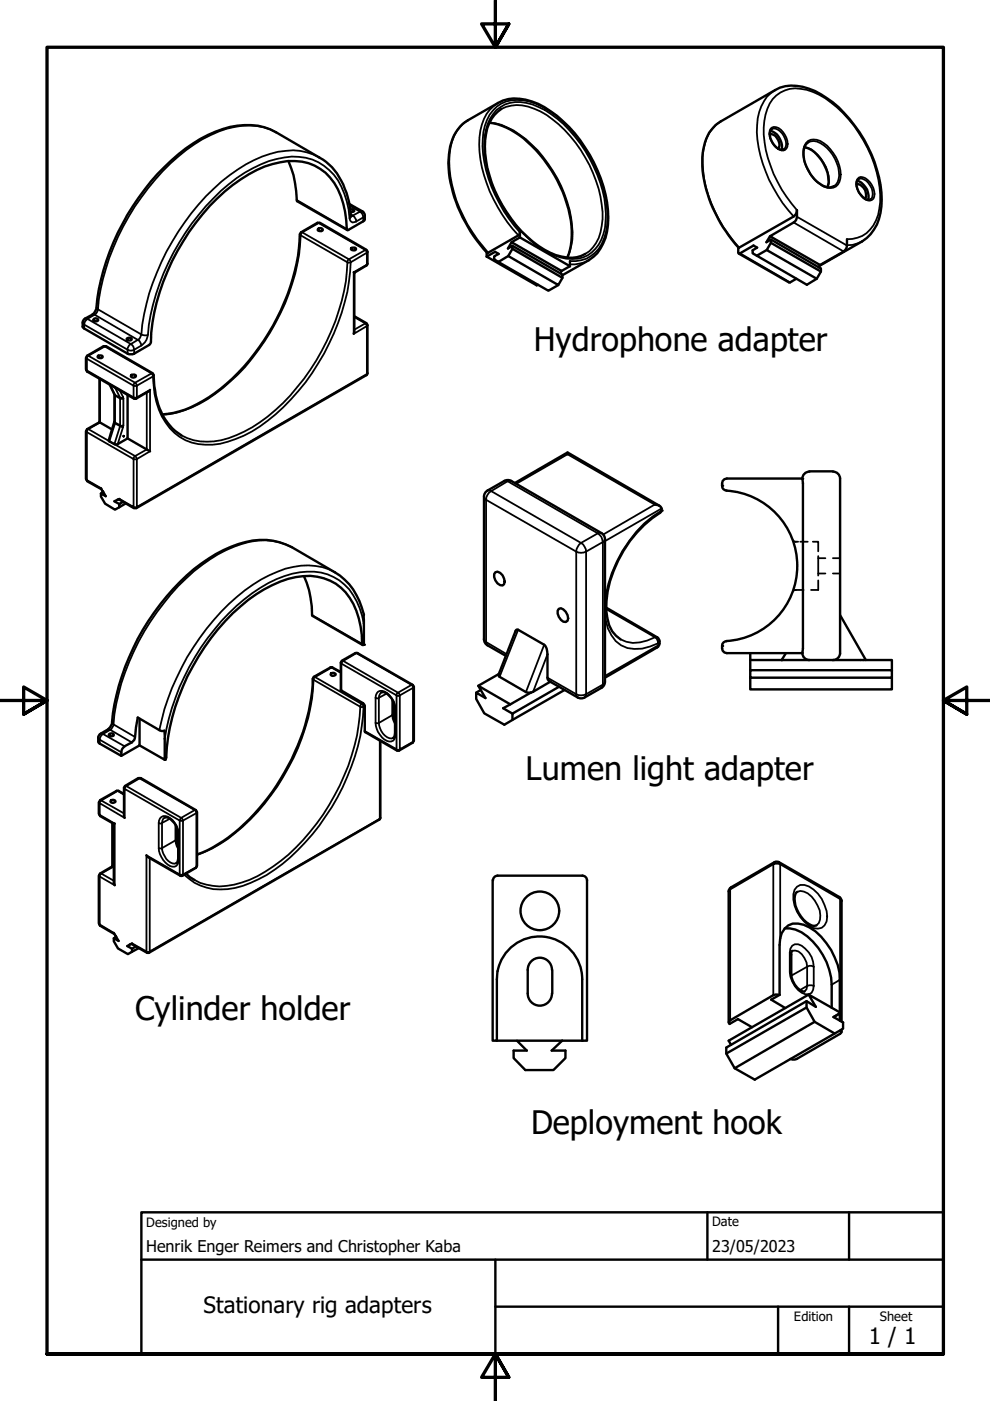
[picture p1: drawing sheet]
<svg xmlns="http://www.w3.org/2000/svg" width="210mm" height="297mm" viewBox="0 0 210 297" stroke-linecap="round" stroke-linejoin="round" font-family="sans-serif">
<!-- layer: Visible (ISO) -->
<g fill="none" stroke="#000" stroke-width=".51">
<path d="M61.2 34.1a24.5 24.5 0 0 1 1.8 8.6l10.6 6.1M103.8 26a15.7 15.7 0 0 1 9 5 28.5 28.5 0 0 1 8.4 17.9l-.2 3.2-.7 2.5M106.3 23.1a7.9 7.9 0 0 0-3.4 6.5 26.6 26.6 0 0 0 6.6 18.2 19 19 0 0 0 9.6 6.6 6.5 6.5 0 0 0 5-.6M163.2 28.4a2.27 2.27 0 0 1 2 2.8l-.2 .3M163.3 27.7a3.4 3.4 0 0 1 2.4 4.1M163.6 27.4a2.19 2.19 0 0 0 .2 2.8l.5 .8 .7 .5a.98 .98 0 0 0 1.2 .2M170.6 31.2a7.5 7.5 0 0 1 4.9 5.4l.1 .7a3.5 3.5 0 0 1-.1 2.4M171.4 30.1a3.8 3.8 0 0 0-.8 4.3 7.9 7.9 0 0 0 4.7 5.3h.7l.8-.2M181.6 39a2.18 2.18 0 0 1 1.8 3.1M181.7 38.3a3.5 3.5 0 0 1 2.3 4.1M182.1 38a2.3 2.3 0 0 0 0 2.8l1.3 1.3a.98 .98 0 0 0 1.1 .2M63.6 49.6a44.4 44.4 0 0 1-9.7 25.4 35.1 35.1 0 0 1-14.7 11.9 17.6 17.6 0 0 1-4.8 1"/>
<path d="M63.9 49.3l-.3 .4M67.3 47.2l-3.5 2.1M67.5 48.5a.61 .61 0 0 1 1 .2 .59 .59 0 0 1-.6 .3 .59 .59 0 0 1-.5-.4zM67.8 47.3h-.5M67.8 47.2l9.9 5.7M74 43.2l3.1 1.8a1.69 1.69 0 0 1 .2 1.7l-3.4 2.1-.4-.1a17.8 17.8 0 0 0-3.5-11.1 10.4 10.4 0 0 0-10.6-3.2 24.7 24.7 0 0 0-11.7 6.2 46.8 46.8 0 0 0-15.8 32.2l-.3 .3-3.2 1.9-1 .1-9.6-5.5-.3-.3a1.52 1.52 0 0 1 .5-1.7l1.6-.9a2.32 2.32 0 0 0 .8-1.5 49.3 49.3 0 0 1 20.6-34.8 20.3 20.3 0 0 1 13.7-3.7l2.6 .7 1.2 .7 9.2 5.3a12.7 12.7 0 0 1 5.8 7.5l.5 1.8 .4 3.2M74.2 44.4a.58 .58 0 0 1 .9 .4l-.8 .1M74.4 52.7l.1-.1a.69 .69 0 0 1 1 .2l-.3 .3h-.3l-.5-.2zM75 57.7l.1 .1M77.7 53l.2 .4M77.9 53.4v2.5M77.9 55.9l-.2 .4-2.6 1.5v12.5l-.1 .5"/>
<path d="M103.2 54.4l10.6 6.1 .2-.1M103.2 53.5v.9M105.7 55.5l10.6 6.1 2.1-1.2M107.8 54.3l10.6 6.1 .9-1.5M108.5 51.4l-.8 1.3 .9-.6v.7l-.8 1.5-2.1 1.2-.9-.5v-.7l.9-.5-.7-.4-1.8 1M108.6 52.1l10.7 6.1v.7l-10.7-6.1M110.2 50.3v-1v.3l-.3 .3-6.5 3.7a30.3 30.3 0 0 1-8.3-19 11.2 11.2 0 0 1 2.9-8.3l1.2-.8 6.4-3.7a8.4 8.4 0 0 1 7.2-.3 23.1 23.1 0 0 1 11.2 9.7 26.8 26.8 0 0 1 4.9 16.5 10.1 10.1 0 0 1-3.1 6.8l-1 .7-5.5 3.1M110.2 50.3l-1.7 1.1 10.6 6.1 1.7-1.1M110.2 50.3l10.6 6.1M119.1 57.5l-.3 .5M120.8 55.4v1M156.5 52.5v1l.2 .3 3.1-1.7 .7 .4-.9 .6v.6l.9 .5"/>
<path d="M156.7 53.8l10.6 6.1h.2l1.3-.8M163.3 50.1l-.8 1.3 .9-.6 10.7 6.1v.7l-.9 1.5-2.1 1.3-10.6-6.2 2.1-1.2M163.4 50.8v.7l10.7 6.1M163.4 51.5l-.8 1.5 10.6 6.1M173.9 56.2l-10.6-6.1 5-2.9a1.4 1.4 0 0 0 .7-1.2v-1.4a1.62 1.62 0 0 1-.7 1.3l-11.6 6.6a23.1 23.1 0 0 1-4.5-6.2 24 24 0 0 1-3.1-14.6 7.9 7.9 0 0 1 3.7-5.9l11.5-6.7a8.3 8.3 0 0 1 7.1-.3 21.1 21.1 0 0 1 9.8 7.9 26.6 26.6 0 0 1 5.7 17 9.2 9.2 0 0 1-4.1 7.5l-9.1 5.2M173.9 56.2l-.3 .5M179.6 50.7a2.45 2.45 0 0 1-.7 2.6l-5 2.9M18.2 75.9v2.4M18.3 78.4l.2 .4M18.5 78.8l9.9 5.7M18.5 75.4l-.2 .4M20 67.5a.57 .57 0 0 1 .8 .4 .56 .56 0 0 1-.5 .2 .56 .56 0 0 1-.5-.4z"/>
<path d="M20.7 75.6l.1-.2a.76 .76 0 0 1 1 .2 .59 .59 0 0 1-.6 .3 .59 .59 0 0 1-.5-.3zM22 73.4l-3.5 2M22.4 73.5h-.4M22.5 73.4l9.8 5.7M26.9 71.8a.71 .71 0 0 1 1 .1 .6 .6 0 0 1-.5 .3 .6 .6 0 0 1-.5-.4zM27.9 79.5a.69 .69 0 0 1 .9 .2 .57 .57 0 0 1-.5 .4 .57 .57 0 0 1-.6-.4zM32.3 79.2l.2 .1a26.4 26.4 0 0 0 1.7 8.1 11 11 0 0 0 4.3 4.9M75.1 67l2.6 1.5M77.7 68.6l.2 .4v10.1M77.9 79.1l-.2 .5-48.8 28.1M18.2 91.4v10.2M18.5 91l-.2 .4"/>
<path d="M21.1 80.2v9.3l-2.6 1.5M21.1 89.5l2.6 1.5M23.2 81.5l1.1 2.1v5.8l-1.2 4.1 1.3 .7h.6l2.1-1.3v-9.2M26.2 92.4h.1M26.2 92.4v.1M27.1 92.9l4.7 2.8M31.8 82.7l-2.9 1.8h-.5M120.3 95.9v.4M171.6 99.9h5M171.6 100a1.49 1.49 0 0 0-1.5 1.5M176.6 100a1.49 1.49 0 0 1 1.5 1.5M18.3 101.6l.2 .4"/>
<path d="M18.5 102l3 1.7M21.4 103.5l1 1.7-1-.6v.7l.9 1.5 2.1 1.3 .9-.5v-.7l.8-.5M21.9 104.3l-.5 .3M25.1 105.8l3.3 1.9M25.3 105.8l-1 .5 1 .6M26.7 106.7l-1.4 .9M28.4 107.7h.5M109.2 102.4l11.1-6.5 19.5 11.3M128.3 114.3a1.49 1.49 0 0 0-.8-1.3l-19.1-11a1.49 1.49 0 0 0-1.5 0l-3.5 2a1.49 1.49 0 0 0-.8 1.3v30.3a1.49 1.49 0 0 0 .8 1.2l3.9 2.3M128.3 114.3v30.2M138.8 107l.8 .1 .5 .3a.88 .88 0 0 1-.2 1.4 25.4 25.4 0 0 0-11.4 20.5 7.4 7.4 0 0 0 3.1 6.3M154 104a16 16 0 0 1 15 16 16 16 0 0 1-15 15.9"/>
<path d="M170.1 101.5h-16a1.3 1.3 0 0 0-1 1.2 1.3 1.3 0 0 0 1 1.3M170.1 101.5l.1 1v35l-.1 1h-16a1.3 1.3 0 0 1-1-1.3 1.3 1.3 0 0 1 1-1.3M178.1 101.5v37M64.5 122.2a22.5 22.5 0 0 1 1.7 8.3l10.7 6.3M75.3 138.5l-2.8 1.6M75.8 138.5l11.7 6.7M75.8 138.5h-.4M105 121.3a1.52 1.52 0 0 1 1.9 1.4l.1 .6-.1 .6-.3 .2a2.01 2.01 0 0 1-1.8-2.4zM118.5 129.1l.4-.1a2.26 2.26 0 0 1 1.4 2.6l-.3 .3a2.03 2.03 0 0 1-1.8-2.4zM128.5 128.8l10.8 6.3M139.3 137.3l-11 6.4M139.3 135.1l.5 .6v.7"/>
<path d="M139.8 136.4l-.1 .5-.4 .4M159.1 138.5v1.4h6.6l.9-1.4M159.1 139.9v2.2M165.7 139.9h23.4v2.2M170.1 138.4a1.49 1.49 0 0 0 1.5 1.5M178.1 138.4a1.49 1.49 0 0 1-1.5 1.5M178.1 130.4l5.5 9.5M20.8 156.4l.1 1.1 4.8 2.8M21.3 155.6l-.3 .3-.2 .5M21.3 155.6l1.6-.9a2.32 2.32 0 0 0 .8-1.6 49.3 49.3 0 0 1 19-33.6 24.2 24.2 0 0 1 12.4-5 13.2 13.2 0 0 1 6.7 1.5l9.2 5.3a13.4 13.4 0 0 1 6.1 9.2l.1 6.2h-.4a17.9 17.9 0 0 0-3.5-11.1 10.9 10.9 0 0 0-10.6-3.2 27.8 27.8 0 0 0-13.4 7.6 47 47 0 0 0-14.1 30.7l-.3 .4M23.2 155.6l.7-.1 .2 .3a.68 .68 0 0 1-1 .1zM29.6 152.4v5.6l-3.9 2.3a2.01 2.01 0 0 1 .7-2.1l1.5-.8a1.41 1.41 0 0 0 .7-1.1l.6-4.2 4.8 2.8h.9v6.2l-5.3-3.1"/>
<path d="M66.3 143.9a42.3 42.3 0 0 1-6.8 21.2 40.3 40.3 0 0 1-15.5 15.2l-2.2 .9M66.6 143.5l-.2 .4M70.2 142.7a.76 .76 0 0 1 1 .2 .57 .57 0 0 1-.6 .4 .57 .57 0 0 1-.5-.4zM72.3 142.5l-2.1-1-3.7 2M72.5 140.1l-.2 .4v5.9l4.7 2.7 .3 .4v5.7l6.8 3.9M80.6 157.1v16.3l-.1 .3-48.9 28.3h-.4M80.8 146.8a2 2 0 0 1 2 1l.6 1 .4 1.4v5.3l-.2 .6-.2 .3M83.3 148.6v3.2l.5 1.2M87.5 145.2l.2 .4M87.5 157.5l-2.8 1.6h-.5M87.7 157.1l-.2 .4M87.8 145.6v11.4"/>
<path d="M101.4 145.4l6.8 3.9M101.9 146.3l-.9 .6M105.7 142.9l-4.3 2.5 1.5 2.6-1.9-1.1v1.3l1.7 3 4.2 2.5 12.8-7.4M112.5 146.9l-5.8 3.3 1.9 1.1M112.5 146.9l-1-.2-5.6-3.2-.2-.2v-.3l3.6-9.2 .3-.3 5.8 3.2a2.53 2.53 0 0 1 .7 2v5.4l.3 .3 6.1 3.5a1.49 1.49 0 0 0 1.5 0M116.7 144.5l-4.2 2.4M118.6 145.6l-10 5.7v1.3M127.5 145.8l-3.5 2.1M128.3 144.5a1.49 1.49 0 0 1-.8 1.3M159.1 143.7v2.5h30v-4.1h-30v1.6h30M21 170.1v2.5M21 172.5l.3 .5"/>
<path d="M21.2 173l2.9 1.7v12.5l.2 .5M21.3 169.7l-.3 .4M23.6 169.7a.68 .68 0 0 1 .9 .2 .59 .59 0 0 1-.5 .3 .59 .59 0 0 1-.6-.4zM23.8 174.5v9.2l-2.6 1.5M24.3 174.6l-.2 .1M25.1 167.7l1.2 .6M25.2 167.7h-.5l-3.5 2M26.5 166.7l-.2 .4v6.1l.1 .2M29.3 165l-2.8 1.6M29.8 165l11.7 6.8 .2 .4M29.9 165h-.5M34.9 173.3a1.98 1.98 0 0 1 1.9 1.1l.7 1 .3 1.4v5.2l-.1 .7-.3 .3"/>
<path d="M37.3 175.2v2.8l.5 1.6M41.8 172.1v11.5M21 185.7v10.1M21 195.9l.3 .4M21.2 196.3l3.1 1.7M21.3 185.2l-.3 .4M23.8 183.7l.3 .2M24.1 197.8l1 1.7-1-.6v.7l.9 1.5 2.1 1.2 .9-.5v-.6l-1-.6 1-.6M24.6 198.6l-.5 .3M31.1 181.3l.3 .4 7 4 3.1-1.7 .2-.4M39.4 185.2l.9 .8 .9 .5M104.5 186.6v34h.8v-13l.2-1.7"/>
<path d="M123.5 185.7a.98 .98 0 0 1 1 .9v34h-1.1v-13a9 9 0 0 0-8.1-9 9 9 0 0 0-9.8 7.3M123.5 185.7h-18a.98 .98 0 0 0-1 .9M154.5 189l.1-.5 .4-.4 9.2-5.3 .5-.1 .5 .1 12.7 7.4 .4 .3 .1 .5M154.5 189v27.7M166.4 196.8a7 7 0 0 1 5.9 2.8 14 14 0 0 1 4 9.2v4.9M169 189.1a1.87 1.87 0 0 0-.5 2.1 6.4 6.4 0 0 0 4 5.1l.6-.1M178.4 191v25.6M27.9 200.1l3.2 1.9M28.8 200.6l-.8 .6M29.4 201l-1.4 .8M111.9 205.6a2.57 2.57 0 0 1 2.6-2.5 2.57 2.57 0 0 1 2.5 2.5M111.9 205.7v4.9"/>
<path d="M111.9 210.6a2.57 2.57 0 0 0 2.6 2.6 2.57 2.57 0 0 0 2.5-2.6M117.1 205.7v4.9M154.6 216.6l9.4-5.6 .4-.1h.9l-1.8 1 3 1.8-7.1 4.1-2.9-1.7-1.8 1-.2-.3zM159.4 217.8l-4.9 2.8 .5 .9M165.3 210.9v-10.6a4.2 4.2 0 0 1 2.8-4.5 8.3 8.3 0 0 1 7.1 4.1 13.8 13.8 0 0 1 2.9 7.9v6.9M168 201.6l-.2 .4v4.5a3.8 3.8 0 0 0 2.8 3.7M171 212.3v1.3M171.4 210.9l-4.9 2.8M172.7 216.6l4.3 2.5M178.1 214.9v1.5M178.2 218.4l.2 .5-.3 .3-9.2 5.3-.4 .1-.9-.1M178.2 214.7l-1.4 .9"/>
<path d="M178.4 218.3v.5M105.3 220.6h4.3M109.6 220.6h9.6l-2.2 2.1h2.9v1.6l-2.6 2.6h-5.9l-2.5-2.6v-1.6h2.8zM119.2 220.6h4.2M154 222.1l17-9.8 2 1.2-1.6-2.6 6.8 3.8-1.5 .9 2.1 1.2v1.3l-18.8 10.8-4.2-2.4-1.8-3.1zM154 223.4l17-9.8 1.7 3-16.9 9.9"/>
<circle cx="114.5" cy="193.1" r="4.1"/>
</g>
<!-- layer: Visible Narrow (ISO) -->
<g fill="none" stroke="#000" stroke-width=".38">
<path d="M164.3 19.1a8.6 8.6 0 0 0-3.8 7.4 27.6 27.6 0 0 0 6.6 18l1.2 1.4M58.5 28.1a13.3 13.3 0 0 0-10.4-.8 35.1 35.1 0 0 0-16.7 12.6 49.7 49.7 0 0 0-10.6 25.7l-.4-.4M67.7 33.4a12.2 12.2 0 0 0-8.8-1.2 29 29 0 0 0-13.6 7.8 51.2 51.2 0 0 0-15.5 31.2l-.3 .7-.3 .2M99.2 25.5a8.6 8.6 0 0 0-3.9 7.3 28.1 28.1 0 0 0 7.1 19.4l1.1 1.4M103.8 26a15.4 15.4 0 0 1 8.9 4.7 27.2 27.2 0 0 1 8.6 20.1l-.5 2.7-.5 1.1M105.2 23.4a7.4 7.4 0 0 1 7.7-1.3 22.9 22.9 0 0 1 11.2 9.9 26.1 26.1 0 0 1 4.3 14.8 8 8 0 0 1-4.8 7.8 10.1 10.1 0 0 1-8.7-1.8 29.1 29.1 0 0 1-12.2-20.8 11.3 11.3 0 0 1 2.5-8.6zM105.6 21.8a7.9 7.9 0 0 0-3.7 5.9 25.1 25.1 0 0 0 3.6 16.2 28.6 28.6 0 0 0 4.4 6M106.3 23.1a7.9 7.9 0 0 1 6.9-.1 23.2 23.2 0 0 1 10.9 10.4 24.9 24.9 0 0 1 3.7 13.1 9.2 9.2 0 0 1-2.8 6.8l-.9 .5M152.8 25.8a8.1 8.1 0 0 0-3.6 5.9 24.8 24.8 0 0 0 4.2 16.4l3.3 4.4M163.4 27.3a1.78 1.78 0 0 1 2.7 .8 3.2 3.2 0 0 1 .7 3.4 1.13 1.13 0 0 1-1.7 .2 3.7 3.7 0 0 1-1.7-4.4zM163.6 27.4a2.25 2.25 0 0 1 2.6 1.4 2.2 2.2 0 0 1 0 2.9M170.6 31.2a7.1 7.1 0 0 1 4.5 4.2 5.9 5.9 0 0 1 .4 4.3"/>
<path d="M170.9 30.3a2.65 2.65 0 0 1 3.7 0 8 8 0 0 1 3.4 8.2 2.27 2.27 0 0 1-3.4 1 8.5 8.5 0 0 1-4.2-7.9zM171.4 30.1a3.5 3.5 0 0 1 3.9 1.3 7.9 7.9 0 0 1 2.5 6.6l-.6 1.2-.4 .3M181.8 38a1.13 1.13 0 0 1 1.7-.2 3.7 3.7 0 0 1 1.7 4.3 1.78 1.78 0 0 1-2.7-.7 3.2 3.2 0 0 1-.7-3.4zM182.1 38a2.22 2.22 0 0 1 2.4 1.4 2.97 2.97 0 0 1 .3 2.6l-.3 .3M62.9 42.4l10.6 6.2M63.6 49.6l.2 .3a45.9 45.9 0 0 1-13.4 29.5 27.7 27.7 0 0 1-14.5 8.4l-1.4 .1M63.8 49.3h.3M64.1 49.3l-.3 .6 9.9 5.7v-.2l.3-.4M64.1 49.3l3.5-2 9.9 5.7-3.5 2M64.1 49.3l9.9 5.7M67.3 47.2h.5M74 55l.4 .6"/>
<path d="M74.1 46.3a16.9 16.9 0 0 0-3.3-9.2 10.8 10.8 0 0 0-10.5-3.7 26.7 26.7 0 0 0-13.5 7.1 50.3 50.3 0 0 0-15.2 28.4l-.2 2.1-.3 .1-.8-.1-9.5-5.4-.1 .3a1 1 0 0 1-1.1 .8M74.1 43.6l2.2 1.3M74.4 55.6l3.4-2v2.5M74.4 55.6a45.2 45.2 0 0 1-8.2 23.5 40.2 40.2 0 0 1-14.5 13.3 15.4 15.4 0 0 1-11.1 1.4 11.6 11.6 0 0 1-7.5-8.6l-.3-1.7-.4-3.7M74.4 55.6h-.7a44.9 44.9 0 0 1-10.7 26.5 31.1 31.1 0 0 1-16.1 11.2 11.8 11.8 0 0 1-8.4-1M74.4 45.5l.4 .2M74.4 45.8v.3l-.3 .2a.86 .86 0 0 0 .5 .8 .86 .86 0 0 0 .9-.1M74.8 45.7l-.4 .1M74.8 45.7a1.63 1.63 0 0 1 .7 1.3M76.3 44.9a1.4 1.4 0 0 1 .7 1.2M76.3 44.9l-1.5 .8M76.8 44.8l-.5 .1"/>
<path d="M77 46.1l-1.5 .9M77 46.1v.8M77.3 45.7l-.3 .4M77.7 52.9l-.2 .1 .3 .6 .1-.2M77.8 56.1l-2.8 1.6v13.1l2.8-1.7M77.8 56.1l-.1 .2M77.9 55.9l-.1 .2M110.2 49.3a30.5 30.5 0 0 1-7.9-18.3 10.8 10.8 0 0 1 2.3-7.6 6.6 6.6 0 0 1 6.3-2.1 16.7 16.7 0 0 1 9.3 5.4 29.2 29.2 0 0 1 8.6 19.6 10 10 0 0 1-2.6 7.3 6.3 6.3 0 0 1-5.4 1.8M124.8 55.2a7.9 7.9 0 0 1-4 .9M156.9 53.7l10.6 6.2M168.3 47.2l10.6 6.1M169 44.6a26.6 26.6 0 0 1-7.1-17.6 9.4 9.4 0 0 1 2.7-6.8 6.7 6.7 0 0 1 6.4-1.2 21.1 21.1 0 0 1 11.1 9.2 25.6 25.6 0 0 1 4.5 14.6 8.5 8.5 0 0 1-3.8 7.2l-2.1 .7h-1.1"/>
<path d="M169 46l10.6 6.1M182.8 51.2l-2.1 .7-1.1 .1M17.8 69.6v-.8l9.3 5.4M18 67.5l.5 .1M18.2 75.9l.2 .2M18.2 78.3l.2 .2M18.4 78.5l.1 .3M18.4 76.1v2.4M18.4 76.1l9.9 5.7M18.4 78.5l9.9 5.8M18.5 75.4h.2l-.3 .4v.3M18.5 67.6a1.4 1.4 0 0 0-.7 1.2l-.3-.4"/>
<path d="M18.5 67.6l1.6-.9 9.1 5.4M18.5 67.6l9.2 5.3M22 73.4l.2 .1M22.2 73.5l-3.5 1.9 9.9 5.7 3.5-1.9M22.2 73.5l9.9 5.7M22.5 73.4l-.3 .1M27.1 74.2a1.38 1.38 0 0 0 1.3 0M27.1 74.2v.8M27.7 72.9a1.4 1.4 0 0 0-.6 1.3M27.7 72.9a1.4 1.4 0 0 1 .7 1.3M28.4 74.2v.8M29.2 72.1l-1.5 .8"/>
<path d="M30 73.3l-1.6 .9M31.4 71a3.1 3.1 0 0 1-1.4 2.3l-.5-1.1-.3-.1M32.1 79.2l.3 .6M32.3 79.1l-.2 .1M32.4 79.8l-3.4 2M32.6 79.6l-.2 .2M75.1 67.2l2.4 1.4M77.5 68.6l.3 .5M77.5 68.6l-2.4 1.3M77.7 68.5l-.2 .1M77.8 69.1v10.2l-48.8 28.2v-10.2M77.9 79.1l-.2 .5"/>
<path d="M77.9 68.9l-.1 .2M18.2 91.4l.2 .2M18.4 91.6v10.2l3 1.7M18.4 91.6l9.9 5.7M18.5 91h.2l-.3 .4v.2M21.2 80.4v9.2l-2.5 1.4 9.9 5.7 2.5-1.4v-12.1M23.3 81.6l1.1 2.1 1.1 .6M24.2 89.6l.2 .2M24.3 89.4l1.4 .9 .5-.1M24.3 83.7l.1 .2M24.3 83.6l.1 .3M24.4 83.9l1.1 .6h.7"/>
<path d="M24.4 83.9v5.9M24.4 89.8l1.1 .5M24.4 89.8l-1.2 3.8M24.4 82.2l1.1 2.1M25.4 82.8l.7 1.4M25.5 90.3l.6 .2M25.5 84.3v6M25.5 90.3l-1.2 3.9M26.1 84.2l-.6 .1M26.1 84.2l.1 .3M26.1 90.5l-1.1 3.7M26.2 90.2l-.1 .3"/>
<path d="M26.2 84.5v5.7M28.3 97.3v10.2l-3-1.7M28.3 81.8h.7M28.3 81.8v-.3l.3-.4 .4 .7M28.3 84.3l.1 .2M28.3 97.3v-.2l.3-.4 .4 .6M28.3 84.3h.7M28.3 97.3h.7M28.3 81.8v2.5M29 84.3l-.1 .2M29 81.8v2.5M29 84.3l2.8-1.6v13l-2.8 1.6"/>
<path d="M18.2 101.6l.3 .4M28.4 107.7l-.1-.2h.7l-.1 .2M61.8 116a13.8 13.8 0 0 0-12.1-.1 38 38 0 0 0-16.4 13.9 49.1 49.1 0 0 0-9.2 23.8l4.5 2.7M102.6 105.3l.5 .7M103.1 106l19.1 11v30.2M103.1 106v30.1l4.3 2.6M103.4 104l.3-.1 .4 .2M104.1 104.1a2.23 2.23 0 0 0-1 1.9M104.1 104.1l19.1 11 3.5-2M106.9 102h.7M107.6 102l-3.5 2.1M107.6 102l19.1 11.1"/>
<path d="M108.4 102h-.8M109.4 102.6l10.9-6.3 18.5 10.7-10.9 6.3M122.8 115.4l.4-.3a2.49 2.49 0 0 1 1.1 1.9 2.29 2.29 0 0 1-2.1 0v-.6zM124.3 117l3.5-2.1v30.2M124.3 117v30.2l3.5-2.1M126.7 113.1a2.23 2.23 0 0 1 1.1 1.8l.3-.2 .2-.4M127.5 113l-.8 .1M140.3 108.3a25.3 25.3 0 0 0-10.6 13.2l-.7 2.3-.5 2.3-.2 2.2M140.3 107.8l-12 6.9M66.2 130.4l10.6 6.1M71 121.3a13.8 13.8 0 0 0-12.1-.1 36.4 36.4 0 0 0-15.1 12.1 52.6 52.6 0 0 0-10 21.5M75.3 138.5h.5"/>
<path d="M77.2 132.3a13.1 13.1 0 0 0-6.5-9.9 12.9 12.9 0 0 0-10.4-.2 34.2 34.2 0 0 0-14.8 11.3 49.5 49.5 0 0 0-10.6 23.1M102.6 135.6l.8 1.2M109.9 133.5l-4 10M115.4 136.7l-3.9 10M116.1 138.7l-3.1 8M128.3 129.7a8.4 8.4 0 0 0 3.4 7.1 7.5 7.5 0 0 0 6.1 .3l1.8-.7-.3-1-.4-.3M128.5 129.1l10.4 6M138.9 135.1a7.9 7.9 0 0 1-7.3 .5M138.9 135.1h.4M139.8 135.9l-.2 .5v.4l-11.3 6.5M139.8 136.4l-.5 .9M20.8 156.4l.3 .4"/>
<path d="M21.1 156.8v.9M21.1 156.8l4.6 2.7M21.3 155.6h.5M21.8 155.6a1.4 1.4 0 0 0-.7 1.2M21.8 155.6l4.6 2.6M22.9 154.7h.5M23.4 154.7l-1.6 .9M23.4 154.7l4.5 2.7M23.7 153.1l.4 .5-.1 .3-.6 .8M66.3 143.9l.2 .2M66.5 144.1a45.5 45.5 0 0 1-13.4 29.6 29.7 29.7 0 0 1-11.3 7.6M66.5 144.1l9.9 5.7"/>
<path d="M66.5 143.5l.3 .1-.3 .3v.2M70 141.5h.5M72.3 142.7l-2-1.2-3.5 2.1 9.9 5.7M72.4 146.4v-5.7l11.7 6.7v11.5l-6.8-3.9M72.5 140.1h.3l-.4 .6-.1-.2M72.8 140.1l2.8-1.6 11.6 6.7-2.8 1.7zM76.4 149.8h.7M76.4 149.8a44.8 44.8 0 0 1-10.7 26.6 35 35 0 0 1-12.8 10.1 14.5 14.5 0 0 1-10.5 .7l-1.2-.7M76.7 149.3l.4 .5M76.7 149.3l-.3 .3v.2M77 149.1l-.3 .2M77.1 149.8a44.1 44.1 0 0 1-8.1 23.3 40.2 40.2 0 0 1-14.2 13.3 14.5 14.5 0 0 1-12.3 1.4l-1.2-.6-2.2-1.7"/>
<path d="M77.3 149.7l-.2 .1M79.6 153.3h.7M79.6 147.9l.3 .2 .4-.2M79.6 147.9a1.25 1.25 0 0 1 .5-1.2 1.25 1.25 0 0 1 1.4-.1 4.7 4.7 0 0 1 2.4 3.8l-.1-.2M79.6 153.3a4.4 4.4 0 0 0 2.9 3.9 1.22 1.22 0 0 0 1.4-1.4M79.6 147.9v5.4M80.3 153.3a3.4 3.4 0 0 0 2.7 3.3l.4-.2M80.3 147.9v5.4M80.5 157v16.6l-48.8 28.1v-19.8M80.8 146.8l-.4 .7-.1 .4M82 147.1l-1.7 .8M83.2 151.6v.7l.6 1.2"/>
<path d="M83.2 148.4v3.2M83.2 151.6l-2.9 1.7M83.3 151.4l-.1 .2M83.8 155.5l.1 .3M83.9 150.4v5.4M84.1 159.1v-.2l.2 .1 .5-.1-.2 .2M84.2 147l.2-.1 .2 .1 .2 .4-.3 .2-.4-.2zM84.8 147.4l2.8-1.6v11.5l-2.8 1.6zM87.5 145.2h-.3l.4 .4v.2M87.8 145.6l-.2 .2M87.8 157l-.3 .5M116.1 143.7l6.1 3.5"/>
<path d="M122.2 147.2l.3 .7M122.2 147.2a2.29 2.29 0 0 0 2.1 0l-.3 .7M127.8 145.1l-.3 .7M128.3 144.5l-.5 .6M21 172.6l.1 .2M21.1 172.8l.1 .2M21.1 172.8v-2.5l5.3 3.1v-6.2l11.7 6.8v11.4l-7-4.1v20.4l-3.1-1.7M21.1 172.8l3.2 1.8v13.1l-3.2-1.8M21.2 169.7h.3l-.4 .6-.1-.2M23.9 174.5v9.3l-2.4 1.4 2.6 1.5M24.7 167.7h.4M26.3 168.5l-1.3-.8-3.5 2 4.8 2.8"/>
<path d="M26.5 166.6l.3 .1-.4 .5-.1-.1M26.8 166.7l2.8-1.7 11.7 6.8-2.9 1.6zM29.3 165h.5M33.7 179.8a4.4 4.4 0 0 0 2.9 4 1.22 1.22 0 0 0 1.3-1.6M33.7 174.5a1.36 1.36 0 0 1 .8-1.4 1.36 1.36 0 0 1 1.6 .4 4.4 4.4 0 0 1 1.8 3.5M33.7 179.8h.7a3.4 3.4 0 0 0 2.6 3.3l.4-.1M33.7 174.5l.2 .1 .5-.1M33.7 174.5v5.3M34.4 174.5v5.3l2.8-1.6M34.9 173.3l-.3 .3-.2 .9M36 173.6l-1.6 .9M37.2 178.2l.3 1.2 .3 .6"/>
<path d="M37.2 174.9v3.3M37.3 178l-.1 .2M37.8 176.8l.1 .2M37.9 177v5.2M38.3 173.5l.1-.1 .2 .1 .2 .5h-.7zM38.8 174l2.9-1.6v11.4l-2.9 1.6zM41.5 171.8h-.2l.4 .6M41.8 172.1l-.1 .3M80.6 173.4l-.2 .4M21 185.7l.1 .2M21 195.8l.2 .5M21.1 185.9v10.1l3 1.8"/>
<path d="M21.2 185.2h.3l-.4 .4v.3M37.8 182l.1 .2M38.2 185.7l-.1-.3h.7l-.1 .3M41.8 183.6l-.3 .4M155 188.1l-.5 .9M164.2 182.8l-.2 .4 .4-.1 1 .1M165.2 182.8l.2 .4M165.4 183.2v15.8M165.4 183.2l12.7 7.4v24.1M169 188a2.75 2.75 0 0 1 3.5 .6 7.8 7.8 0 0 1 2.8 6.8 2.02 2.02 0 0 1-2.8 1.4 7.6 7.6 0 0 1-4.3-7.2l.3-1zM169 189.1a2.75 2.75 0 0 1 3.1 1 6.4 6.4 0 0 1 1.8 4.9l-.3 .7-.5 .5M177.9 190.2l.5 .8"/>
<path d="M31.1 202v-.3l.1 .2 .5-.2-.1 .3M164 211v-27.8l-9.2 5.4v27.7M167.4 202l.4 .4M167.4 202a1.55 1.55 0 0 1 .8-1.7 1.55 1.55 0 0 1 1.8 .2 5.6 5.6 0 0 1 2.5 4.5M167.4 202v4.1M167.8 206.5l-.4-.4a5.3 5.3 0 0 0 3.4 4.7 1.46 1.46 0 0 0 1.7-1.8M168 201.6a2.24 2.24 0 0 1 2.6 1.5l.4 1 .1 .9M171.1 205l.5-.2 .9 .2M171.1 209l.5-.1 .9 .1M171.1 209l-.1 .7-.4 .5M171.1 205v4M171.1 209l-1.5 .9"/>
<path d="M171.1 205l-3.3 1.9M172.5 205v4M178.1 207.8l-1.8 1M178.1 214.9v1.6"/>
</g>
<!-- layer: Visible (ISO) -->
<g fill="#000">
<circle cx="140.3" cy="108.3" r=".25"/>
<circle cx="153.1" cy="103" r=".25"/>
<circle cx="77.2" cy="136.7" r=".25"/>
<circle cx="153.1" cy="137" r=".25"/>
<circle cx="165.7" cy="139.9" r=".25"/>
<circle cx="34.9" cy="161.1" r=".25"/>
</g>
<!-- layer: Hidden (ISO) -->
<g fill="none" stroke="#000" stroke-width=".38">
<path d="M168.1 114.5l.2 .2M168.4 114.8l.3 .1M168.7 114.9h.5M169.7 114.9h1.6M172.3 114.9h1.2v2M173.5 117.9v4.1M173.5 118.3h1.5M176.6 118.3h1.5M168.3 125.2l-.2 .2M168.7 125.1h-.3M168.7 125.1h1.7M170.1 138.4v.1"/>
<path d="M173.5 123v2.1h-1.5M173.5 121.6h1.5M176.6 121.6h1.5"/>
</g>
<circle cx="170.1" cy="101.5" r=".19" fill="#000"/>
<!-- layer: Border (ISO) -->
<path d="M105 0v10l-2.9-4.9h5.8l-2.9 4.9 2.9-4.9M0 148.5h10l-5-2.8v5.7l5-2.9-5 2.9M210 148.5h-10l5-2.8v5.7l-5-2.9 5 2.9M10 287.1v-277.1h190v277.1h-190h190M107.9 292l-2.9-4.9 2.9 4.9h-5.8l2.9-4.9v9.9" fill="none" stroke="#000" stroke-width=".7"/>
<!-- layer: Title (ISO) -->
<path d="M30 257h170v30.1h-170zM150 257v10.1M180 257v10.1M30 267.1h170M105 277h95M105 267.1v20M165 277v10.1M180 277v10.1" fill="none" stroke="#000" stroke-width=".51"/>
<g font-size="6.9">
<text x="113.2" y="74.3">Hydrophone adapter</text>
<text x="111.4" y="165.4">Lumen light adapter</text>
<text x="28.6" y="216.3">Cylinder holder</text>
<text x="112.6" y="240.4">Deployment hook</text>
</g>
<g font-size="4.8">
<text x="43.1" y="278.4">Stationary rig adapters</text>
<text x="184.2" y="285">1 / 1</text>
</g>
<g font-size="3.4">
<text x="31" y="265.4">Henrik Enger Reimers and Christopher Kaba</text>
<text x="151" y="265.5">23/05/2023</text>
</g>
<g font-size="2.7">
<text x="31" y="260.1">Designed by</text>
<text x="151" y="260">Date</text>
<text x="168.3" y="280.1">Edition</text>
<text x="186.6" y="280.1">Sheet</text>
</g>
</svg>
